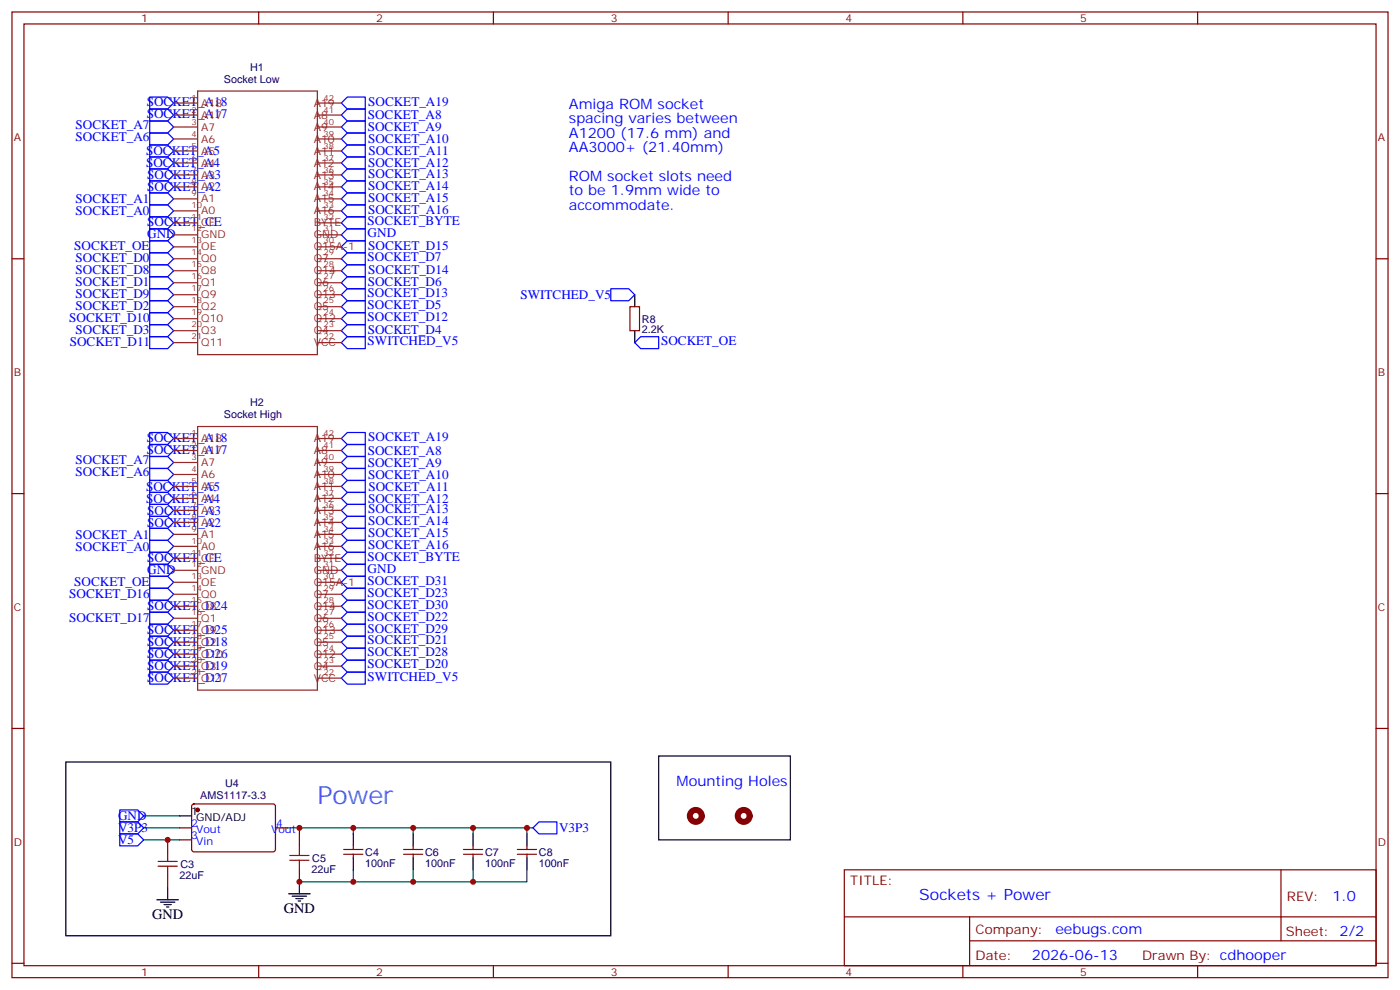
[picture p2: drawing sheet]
<svg xmlns="http://www.w3.org/2000/svg" width="412mm" height="292mm" viewBox="0 0 412 292" stroke-linecap="round" stroke-linejoin="round" font-family="sans-serif">
<g fill="none" stroke="#870000" stroke-width=".35">
<path d="M3.5 3.5h405.4v284.4h-405.4zM7.1 7.1h398.2v277.2h-398.2zM76.2 3.5v3.6M145.3 3.5v3.6M214.5 3.5v3.6M283.6 3.5v3.6M352.8 3.5v3.6M3.5 76.2h3.6M405.3 76.2h3.6M185.6 90.3h2.8v7.1h-2.8zM3.5 145.3h3.6M405.3 145.3h3.6"/>
<path d="M3.5 214.5h3.6M405.3 214.5h3.6M56.7 236.9l.4-.2 23.6 .1 .4 .6v13l-.7 .4h-23.5l-.5-.7v-12.7zM49.4 247.3v3.5M49.4 257.9v3.5M52.9 243.8h3.5M52.9 247.3h3.5M81.1 243.8h3.6M88.2 245.5v3.6M88.2 256.1v3.5M101.2 250.1h5.7M101.2 251.5h5.7"/>
<path d="M104.1 249.1v1M104.1 251.5v1.1M118.9 250.1h5.6M118.9 251.5h5.6M121.7 249.1v1M121.7 251.5v1.1M136.5 250.1h5.7M136.5 251.5h5.7M139.3 249.1v1M139.3 251.5v1.1M152.4 250.1h5.6M152.4 251.5h5.6"/>
<path d="M155.2 249.1v1M155.2 251.5v1.1M248.7 256.1h156.6v28.2h-156.6zM377.3 256.1v20.9M248.7 270h156.5M285.6 277h119.6M285.6 270v14.1M3.5 283.6h3.6M76.2 284.3v3.6M145.3 284.3v3.6M214.5 284.3v3.6M283.6 284.3v3.6"/>
<path d="M352.8 284.3v3.6M405.3 283.6h3.6"/>
</g>
<g fill="none" stroke="#00f" stroke-width=".35">
<path d="M44.1 39.2h5.3l1.8 1.7-1.8 1.8h-5.3zM44.1 35.6h5.3l1.8 1.8-1.8 1.8h-5.3zM44.1 28.6h5.3l1.8 1.7-1.8 1.8h-5.3zM44.1 32.1h5.3l1.8 1.8-1.8 1.7h-5.3zM100.5 37.4l1.8-1.8h5.3v3.6h-5.3zM100.5 30.3l1.8-1.7h5.3v3.5h-5.3zM102.3 32.1h5.3v3.5h-5.3l-1.8-1.7zM44.1 53.3h5.3l1.8 1.7-1.8 1.8h-5.3zM44.1 42.7h5.3l1.8 1.7-1.8 1.8h-5.3zM44.1 49.7h5.3l1.8 1.8-1.8 1.8h-5.3zM44.1 46.2h5.3l1.8 1.8-1.8 1.7h-5.3zM44.1 56.8h5.3l1.8 1.8-1.8 1.7h-5.3z"/>
<path d="M100.5 40.9l1.8-1.7h5.3v3.5h-5.3zM102.3 42.7h5.3v3.5h-5.3l-1.8-1.8zM102.3 46.2h5.3v3.5h-5.3l-1.8-1.7zM102.3 56.8h5.3v3.5h-5.3l-1.8-1.7zM102.3 53.3h5.3v3.5h-5.3l-1.8-1.8zM102.3 49.7h5.3v3.6h-5.3l-1.8-1.8zM44.1 60.3h5.3l1.8 1.8-1.8 1.8h-5.3zM44.1 70.9h5.3l1.8 1.8-1.8 1.7h-5.3zM44.1 74.4h5.3l1.8 1.8-1.8 1.8h-5.3zM44.1 78h5.3l1.8 1.7-1.8 1.8h-5.3zM44.1 63.9h5.3l1.8 1.7-1.8 1.8h-5.3zM44.1 67.4h5.3l1.8 1.7-1.8 1.8h-5.3z"/>
<path d="M100.5 79.7l1.8-1.7h5.3v3.5h-5.3zM100.5 72.7l1.8-1.8h5.3v3.5h-5.3zM100.5 69.1l1.8-1.7h5.3v3.5h-5.3zM100.5 65.6l1.8-1.7h5.3v3.5h-5.3zM102.3 60.3h5.3v3.6h-5.3l-1.8-1.8zM102.3 74.4h5.3v3.6h-5.3l-1.8-1.8zM44.1 81.5h5.3l1.8 1.8-1.8 1.7h-5.3zM44.1 88.5h5.3l1.8 1.8-1.8 1.8h-5.3zM44.1 95.6h5.3l1.8 1.8-1.8 1.7h-5.3zM44.1 85h5.3l1.8 1.8-1.8 1.7h-5.3zM44.1 92.1h5.3l1.8 1.7-1.8 1.8h-5.3zM44.1 99.1h5.3l1.8 1.8-1.8 1.8h-5.3z"/>
<path d="M100.5 97.4l1.8-1.8h5.3v3.5h-5.3zM100.5 90.3l1.8-1.8h5.3v3.6h-5.3zM100.5 83.3l1.8-1.8h5.3v3.5h-5.3zM100.5 93.8l1.8-1.7h5.3v3.5h-5.3zM100.5 86.8l1.8-1.8h5.3v3.5h-5.3zM179.9 85h5.3l1.8 1.8-1.8 1.7h-5.3zM100.5 100.9l1.8-1.8h5.3v3.6h-5.3zM187 100.9l1.7-1.8h5.3v3.6h-5.3zM44.1 130.9h5.3l1.8 1.7-1.8 1.8h-5.3zM44.1 127.4h5.3l1.8 1.7-1.8 1.8h-5.3zM44.1 134.4h5.3l1.8 1.8-1.8 1.7h-5.3zM44.1 137.9h5.3l1.8 1.8-1.8 1.8h-5.3z"/>
<path d="M100.5 139.7l1.8-1.8h5.3v3.6h-5.3zM100.5 136.2l1.8-1.8h5.3v3.5h-5.3zM100.5 132.6l1.8-1.7h5.3v3.5h-5.3zM102.3 127.4h5.3v3.5h-5.3l-1.8-1.8zM44.1 159.1h5.3l1.8 1.8-1.8 1.7h-5.3zM44.1 155.6h5.3l1.8 1.7-1.8 1.8h-5.3zM44.1 145h5.3l1.8 1.8-1.8 1.7h-5.3zM44.1 148.5h5.3l1.8 1.8-1.8 1.7h-5.3zM44.1 141.5h5.3l1.8 1.7-1.8 1.8h-5.3zM44.1 152h5.3l1.8 1.8-1.8 1.8h-5.3zM100.5 157.3l1.8-1.7h5.3v3.5h-5.3zM102.3 148.5h5.3v3.5h-5.3l-1.8-1.7z"/>
<path d="M102.3 152h5.3v3.6h-5.3l-1.8-1.8zM102.3 159.1h5.3v3.5h-5.3l-1.8-1.7zM102.3 145h5.3v3.5h-5.3l-1.8-1.7zM102.3 141.5h5.3v3.5h-5.3l-1.8-1.8zM44.1 176.7h5.3l1.8 1.8-1.8 1.8h-5.3zM44.1 173.2h5.3l1.8 1.8-1.8 1.7h-5.3zM44.1 169.7h5.3l1.8 1.7-1.8 1.8h-5.3zM44.1 162.6h5.3l1.8 1.8-1.8 1.8h-5.3zM44.1 166.2h5.3l1.8 1.7-1.8 1.8h-5.3zM100.5 175l1.8-1.8h5.3v3.5h-5.3zM100.5 167.9l1.8-1.7h5.3v3.5h-5.3zM100.5 164.4l1.8-1.8h5.3v3.6h-5.3z"/>
<path d="M102.3 169.7h5.3v3.5h-5.3l-1.8-1.8zM102.3 176.7h5.3v3.6h-5.3l-1.8-1.8zM44.1 197.9h5.3l1.8 1.8-1.8 1.7h-5.3zM44.1 190.9h5.3l1.8 1.7-1.8 1.8h-5.3zM44.1 183.8h5.3l1.8 1.8-1.8 1.7h-5.3zM44.1 194.4h5.3l1.8 1.7-1.8 1.8h-5.3zM44.1 187.3h5.3l1.8 1.8-1.8 1.8h-5.3zM44.1 180.3h5.3l1.8 1.7-1.8 1.8h-5.3zM100.5 185.6l1.8-1.8h5.3v3.5h-5.3zM100.5 192.6l1.8-1.7h5.3v3.5h-5.3zM100.5 182l1.8-1.7h5.3v3.5h-5.3zM100.5 196.1l1.8-1.7h5.3v3.5h-5.3z"/>
<path d="M100.5 189.1l1.8-1.8h5.3v3.6h-5.3zM100.5 199.7l1.8-1.8h5.3v3.5h-5.3zM35.3 238.5h5.3l1.7 1.7-1.7 1.8h-5.3zM35.3 242h5.3l1.7 1.8-1.7 1.7h-5.3zM35.3 245.5h5.3l1.7 1.8-1.7 1.8h-5.3zM157 243.8l1.7-1.8h5.3v3.5h-5.3z"/>
</g>
<g fill="none" stroke="#000" stroke-width=".35">
<path d="M187 86.8v3.5M187 97.4v3.5M19.4 224.4h160.5v51.1h-160.5zM194 222.6h38.8v24.7h-38.8zM52.9 240.2h3.5M88.2 259.6v3.6M104.1 245.5v3.6M104.1 252.6v3.5M121.7 245.5v3.6M121.7 252.6v3.5M139.3 245.5v3.6M139.3 252.6v3.5"/>
<path d="M155.2 245.5v3.6M155.2 252.6v3.5M46.2 264.9h6.4M47.3 265.6h4.2M48.3 266.3h2.1M49 267.1h.7M49.4 261.4v3.5M85 263.2h6.4M86.1 263.9h4.2M87.1 264.6h2.2M87.8 265.3h.7"/>
</g>
<g fill="none" stroke="#8c2424" stroke-width=".35">
<path d="M51.2 30.3h7M51.2 33.9h7M51.2 37.4h7M58.2 26.8h35.3v77.6h-35.3zM93.5 30.3h7M93.5 33.9h7M93.5 37.4h7M51.2 40.9h7M51.2 44.4h7M51.2 48h7M51.2 51.5h7M51.2 55h7"/>
<path d="M51.2 58.6h7M93.5 40.9h7M93.5 44.4h7M93.5 48h7M93.5 51.5h7M93.5 55h7M93.5 58.6h7M51.2 62.1h7M51.2 65.6h7M51.2 69.1h7M51.2 72.7h7M51.2 76.2h7"/>
<path d="M51.2 79.7h7M93.5 62.1h7M93.5 65.6h7M93.5 69.1h7M93.5 72.7h7M93.5 76.2h7M93.5 79.7h7M51.2 83.3h7M51.2 86.8h7M51.2 90.3h7M51.2 93.8h7M51.2 97.4h7"/>
<path d="M93.5 83.3h7M93.5 86.8h7M93.5 90.3h7M93.5 93.8h7M93.5 97.4h7M51.2 100.9h7M93.5 100.9h7M51.2 129.1h7M51.2 132.6h7M51.2 136.2h7M51.2 139.7h7M58.2 125.6h35.3v77.6h-35.3z"/>
<path d="M93.5 129.1h7M93.5 132.6h7M93.5 136.2h7M93.5 139.7h7M51.2 143.2h7M51.2 146.8h7M51.2 150.3h7M51.2 153.8h7M51.2 157.3h7M93.5 143.2h7M93.5 146.8h7M93.5 150.3h7"/>
<path d="M93.5 153.8h7M93.5 157.3h7M51.2 160.9h7M51.2 164.4h7M51.2 167.9h7M51.2 171.4h7M51.2 175h7M51.2 178.5h7M93.5 160.9h7M93.5 164.4h7M93.5 167.9h7M93.5 171.4h7"/>
<path d="M93.5 175h7M93.5 178.5h7M51.2 182h7M51.2 185.6h7M51.2 189.1h7M51.2 192.6h7M51.2 196.1h7M51.2 199.7h7M93.5 182h7M93.5 185.6h7M93.5 189.1h7M93.5 192.6h7"/>
<path d="M93.5 196.1h7M93.5 199.7h7"/>
</g>
<g fill="none" stroke="#008700" stroke-width=".35">
<path d="M42.3 247.3h10.6M42.3 243.8h10.6M42.3 240.2h10.6M84.7 243.8h72.3M88.2 243.8v1.7M104.1 243.8v1.7M104.1 256.1v3.5M121.7 256.1v3.5h-33.5M121.7 243.8v1.7M139.3 256.1v3.5h-17.6M139.3 243.8v1.7M155.2 256.1v3.5h-15.9"/>
<path d="M155.2 243.8v1.7"/>
</g>
<path d="M46.6 255.1h5.6M46.6 253.6h5.6M49.4 250.8v2.8M49.4 255.1v2.8M85.4 253.3h5.6M85.4 251.9h5.6M88.2 249.1v2.8M88.2 253.3v2.8" fill="none" stroke="#a10000" stroke-width=".35"/>
<circle cx="58.2" cy="238.5" r=".53" fill="#870000" stroke="#870000" stroke-width=".35"/>
<path d="M206.7 240.2a1.76 1.76 0 0 0-2.6-1.5 1.76 1.76 0 0 0-.1 3 1.76 1.76 0 0 0 2.7-1.3M220.8 240.2a1.76 1.76 0 0 0-2.6-1.5 1.76 1.76 0 0 0-.1 3 1.76 1.76 0 0 0 2.7-1.3" fill="none" stroke="#850000" stroke-width="1.8"/>
<g fill="#c00">
<circle cx="104.1" cy="259.6" r=".88"/>
<circle cx="88.2" cy="259.6" r=".88"/>
<circle cx="121.7" cy="259.6" r=".88"/>
<circle cx="104.1" cy="243.8" r=".88"/>
<circle cx="121.7" cy="243.8" r=".88"/>
<circle cx="139.3" cy="243.8" r=".88"/>
<circle cx="88.2" cy="243.8" r=".88"/>
<circle cx="49.4" cy="247.3" r=".88"/>
<circle cx="155.2" cy="243.8" r=".88"/>
<circle cx="139.3" cy="259.6" r=".88"/>
</g>
<text font-size="7.4" fill="#09f" x="93.5" y="236.7">Power</text>
<text font-size="4.6" fill="#00f" x="270.8" y="265.1">Sockets + Power</text>
<g font-size="4.2" fill="#00f">
<text x="167.6" y="32.1">Amiga ROM socket</text>
<text x="167.6" y="36.3">spacing varies between</text>
<text x="167.6" y="40.6">A1200 (17.6 mm) and</text>
<text x="167.6" y="44.8">AA3000+ (21.40mm)</text>
<text x="167.6" y="53.3">ROM socket slots need</text>
<text x="167.6" y="57.5">to be 1.9mm wide to</text>
<text x="167.6" y="61.7">accommodate.</text>
<text x="199.3" y="231.4">Mounting Holes</text>
<text x="392.5" y="265.4">1.0</text>
<text x="310.9" y="274.9">eebugs.com</text>
<text x="304" y="282.7">2026-06-13</text>
</g>
<g font-size="4.2">
<text x="83.6" y="268.8">GND</text>
<text x="44.8" y="270.6">GND</text>
</g>
<g font-size="3.9" fill="#00f">
<text x="43.2" y="31.2">SOCKET_A18</text>
<text x="43.2" y="34.8">SOCKET_A17</text>
<text x="108.3" y="35.1">SOCKET_A8</text>
<text x="108.5" y="31.2">SOCKET_A19</text>
<text x="22.3" y="41.4">SOCKET_A6</text>
<text x="22.3" y="37.8">SOCKET_A7</text>
<text x="108.3" y="38.6">SOCKET_A9</text>
<text x="43" y="45.7">SOCKET_A5</text>
<text x="108.4" y="42.2">SOCKET_A10</text>
<text x="108.5" y="45.7">SOCKET_A11</text>
<text x="43" y="49.2">SOCKET_A4</text>
<text x="43.4" y="52.7">SOCKET_A3</text>
<text x="108.4" y="49.2">SOCKET_A12</text>
<text x="108.5" y="52.4">SOCKET_A13</text>
<text x="22.3" y="59.9">SOCKET_A1</text>
<text x="43.4" y="56.3">SOCKET_A2</text>
<text x="108.5" y="59.4">SOCKET_A15</text>
<text x="108.5" y="55.9">SOCKET_A14</text>
<text x="22.3" y="63.4">SOCKET_A0</text>
<text x="108.4" y="63">SOCKET_A16</text>
<text x="43.4" y="66.6">SOCKET_CE</text>
<text x="43.4" y="70.2">GND</text>
<text x="108.3" y="69.8">GND</text>
<text x="108.3" y="66.3">SOCKET_BYTE</text>
<text x="21.9" y="73.7">SOCKET_OE</text>
<text x="22.3" y="77.2">SOCKET_D0</text>
<text x="108.3" y="76.9">SOCKET_D7</text>
<text x="108.5" y="73.5">SOCKET_D15</text>
<text x="22.3" y="80.7">SOCKET_D8</text>
<text x="108.5" y="80.6">SOCKET_D14</text>
<text x="22.3" y="84.3">SOCKET_D1</text>
<text x="22.3" y="87.8">SOCKET_D9</text>
<text x="108.3" y="87.5">SOCKET_D13</text>
<text x="108.3" y="84.1">SOCKET_D6</text>
<text x="153.3" y="87.9">SWITCHED_V5</text>
<text x="20.4" y="94.9">SOCKET_D10</text>
<text x="22.3" y="91.3">SOCKET_D2</text>
<text x="108.3" y="91">SOCKET_D5</text>
<text x="108.3" y="94.5">SOCKET_D12</text>
<text x="20.5" y="101.9">SOCKET_D11</text>
<text x="22.3" y="98.4">SOCKET_D3</text>
<text x="108.3" y="101.6">SWITCHED_V5</text>
<text x="108.3" y="98.2">SOCKET_D4</text>
<text x="194.7" y="101.7">SOCKET_OE</text>
<text x="43.2" y="130">SOCKET_A18</text>
<text x="108.5" y="130">SOCKET_A19</text>
<text x="22.3" y="136.6">SOCKET_A7</text>
<text x="43.2" y="133.5">SOCKET_A17</text>
<text x="108.3" y="137.4">SOCKET_A9</text>
<text x="108.3" y="133.9">SOCKET_A8</text>
<text x="22.3" y="140.2">SOCKET_A6</text>
<text x="108.4" y="140.9">SOCKET_A10</text>
<text x="43" y="148">SOCKET_A4</text>
<text x="43" y="144.5">SOCKET_A5</text>
<text x="108.4" y="148">SOCKET_A12</text>
<text x="108.5" y="144.5">SOCKET_A11</text>
<text x="43.4" y="151.5">SOCKET_A3</text>
<text x="43.4" y="155.1">SOCKET_A2</text>
<text x="108.5" y="151.1">SOCKET_A13</text>
<text x="108.5" y="154.7">SOCKET_A14</text>
<text x="22.3" y="158.7">SOCKET_A1</text>
<text x="108.4" y="161.8">SOCKET_A16</text>
<text x="108.5" y="158.2">SOCKET_A15</text>
<text x="22.3" y="162.2">SOCKET_A0</text>
<text x="43.4" y="165.4">SOCKET_CE</text>
<text x="108.3" y="165.1">SOCKET_BYTE</text>
<text x="21.9" y="172.5">SOCKET_OE</text>
<text x="43.4" y="168.9">GND</text>
<text x="108.3" y="168.6">GND</text>
<text x="108.3" y="172.1">SOCKET_D31</text>
<text x="20.4" y="176.1">SOCKET_D16</text>
<text x="43.4" y="179.5">SOCKET_D24</text>
<text x="108.3" y="179.2">SOCKET_D30</text>
<text x="108.3" y="175.7">SOCKET_D23</text>
<text x="20.4" y="183.2">SOCKET_D17</text>
<text x="108.3" y="182.7">SOCKET_D22</text>
<text x="43.4" y="186.6">SOCKET_D25</text>
<text x="43.4" y="190.1">SOCKET_D18</text>
<text x="108.3" y="186.2">SOCKET_D29</text>
<text x="108.3" y="189.8">SOCKET_D21</text>
<text x="43.4" y="193.6">SOCKET_D26</text>
<text x="43.4" y="197.2">SOCKET_D19</text>
<text x="108.3" y="193.3">SOCKET_D28</text>
<text x="108.3" y="196.8">SOCKET_D20</text>
<text x="43.4" y="200.7">SOCKET_D27</text>
<text x="108.3" y="200.5">SWITCHED_V5</text>
<text x="34.8" y="241.5">GND</text>
<text x="34.8" y="245">V3P3</text>
<text x="164.7" y="244.9">V3P3</text>
<text x="34.8" y="248.5">V5</text>
</g>
<g font-size="3.9" fill="#800">
<text x="250.5" y="260.7">TITLE:</text>
<text x="379.1" y="265.4">REV:</text>
<text x="287.4" y="274.9">Company:</text>
<text x="378.7" y="275.5">Sheet: 2/2</text>
<text x="287.4" y="282.6">Date:</text>
<text x="336.4" y="282.7">Drawn By: cdhooper</text>
</g>
<g font-size="3.2" fill="#800">
<text x="41.6" y="6.5">1</text>
<text x="110.8" y="6.5">2</text>
<text x="179.9" y="6.5">3</text>
<text x="249.1" y="6.5">4</text>
<text x="318.2" y="6.5">5</text>
<text x="4.1" y="41.6">A</text>
<text x="405.9" y="41.6">A</text>
<text x="4.1" y="110.8">B</text>
<text x="405.9" y="110.8">B</text>
<text x="4.1" y="179.9">C</text>
<text x="405.9" y="179.9">C</text>
<text x="4.1" y="249.1">D</text>
<text x="405.9" y="249.1">D</text>
<text x="41.6" y="287.3">1</text>
<text x="110.8" y="287.3">2</text>
<text x="179.9" y="287.3">3</text>
<text x="249.1" y="287.3">4</text>
<text x="318.2" y="287.3">5</text>
</g>
<g font-size="3.2" fill="#000080">
<text x="73.7" y="20.9">H1</text>
<text x="66" y="24.3">Socket Low</text>
<text x="189.1" y="95">R8</text>
<text x="189.1" y="98.2">2.2K</text>
<text x="73.7" y="119.7">H2</text>
<text x="66" y="123.1">Socket High</text>
<text x="66.3" y="231.8">U4</text>
<text x="59" y="235.4">AMS1117-3.3</text>
<text x="107.6" y="252">C4</text>
<text x="125.2" y="252">C6</text>
<text x="142.9" y="252">C7</text>
<text x="158.7" y="252">C8</text>
<text x="53.2" y="255.5">C3</text>
<text x="91.7" y="256.9">22uF</text>
<text x="92" y="253.7">C5</text>
<text x="107.6" y="255.2">100nF</text>
<text x="125.2" y="255.2">100nF</text>
<text x="142.9" y="255.2">100nF</text>
<text x="158.7" y="255.2">100nF</text>
<text x="52.9" y="258.7">22uF</text>
</g>
<g font-size="3.2" fill="#8d2323">
<text x="59.3" y="31.4">A18</text>
<text x="59.3" y="34.9">A17</text>
<text x="92.4" y="34.9">A8</text>
<text x="92.4" y="31.4">A19</text>
<text x="59.3" y="38.5">A7</text>
<text x="59.3" y="42">A6</text>
<text x="92.4" y="42">A10</text>
<text x="92.4" y="38.5">A9</text>
<text x="59.3" y="45.5">A5</text>
<text x="92.4" y="45.5">A11</text>
<text x="59.3" y="49">A4</text>
<text x="59.3" y="52.6">A3</text>
<text x="92.4" y="52.6">A13</text>
<text x="92.4" y="49">A12</text>
<text x="59.3" y="56.1">A2</text>
<text x="59.3" y="59.6">A1</text>
<text x="92.4" y="59.6">A15</text>
<text x="92.4" y="56.1">A14</text>
<text x="59.3" y="63.1">A0</text>
<text x="92.4" y="63.1">A16</text>
<text x="59.3" y="66.7">CE</text>
<text x="59.3" y="70.2">GND</text>
<text x="92.4" y="70.2">GND</text>
<text x="92.4" y="66.7">BYTE</text>
<text x="59.3" y="73.7">OE</text>
<text x="59.3" y="77.3">Q0</text>
<text x="92.4" y="77.3">Q7</text>
<text x="92.4" y="73.7">Q15A-1</text>
<text x="59.3" y="80.8">Q8</text>
<text x="92.4" y="80.8">Q14</text>
<text x="59.3" y="84.3">Q1</text>
<text x="59.3" y="87.8">Q9</text>
<text x="92.4" y="87.8">Q13</text>
<text x="92.4" y="84.3">Q6</text>
<text x="59.3" y="91.4">Q2</text>
<text x="59.3" y="94.9">Q10</text>
<text x="92.4" y="94.9">Q12</text>
<text x="92.4" y="91.4">Q5</text>
<text x="59.3" y="98.4">Q3</text>
<text x="59.3" y="102">Q11</text>
<text x="92.4" y="102">VCC</text>
<text x="92.4" y="98.4">Q4</text>
<text x="59.3" y="130.2">A18</text>
<text x="92.4" y="130.2">A19</text>
<text x="59.3" y="133.7">A17</text>
<text x="59.3" y="137.2">A7</text>
<text x="92.4" y="137.2">A9</text>
<text x="92.4" y="133.7">A8</text>
<text x="59.3" y="140.8">A6</text>
<text x="92.4" y="140.8">A10</text>
<text x="59.3" y="144.3">A5</text>
<text x="59.3" y="147.8">A4</text>
<text x="92.4" y="147.8">A12</text>
<text x="92.4" y="144.3">A11</text>
<text x="59.3" y="151.3">A3</text>
<text x="59.3" y="154.9">A2</text>
<text x="92.4" y="154.9">A14</text>
<text x="92.4" y="151.3">A13</text>
<text x="59.3" y="158.4">A1</text>
<text x="59.3" y="161.9">A0</text>
<text x="92.4" y="161.9">A16</text>
<text x="92.4" y="158.4">A15</text>
<text x="59.3" y="165.5">CE</text>
<text x="92.4" y="165.5">BYTE</text>
<text x="59.3" y="169">GND</text>
<text x="59.3" y="172.5">OE</text>
<text x="92.4" y="172.5">Q15A-1</text>
<text x="92.4" y="169">GND</text>
<text x="59.3" y="176">Q0</text>
<text x="59.3" y="179.6">Q8</text>
<text x="92.4" y="179.6">Q14</text>
<text x="92.4" y="176">Q7</text>
<text x="59.3" y="183.1">Q1</text>
<text x="92.4" y="183.1">Q6</text>
<text x="59.3" y="186.6">Q9</text>
<text x="59.3" y="190.1">Q2</text>
<text x="92.4" y="190.1">Q5</text>
<text x="92.4" y="186.6">Q13</text>
<text x="59.3" y="193.7">Q10</text>
<text x="59.3" y="197.2">Q3</text>
<text x="92.4" y="197.2">Q4</text>
<text x="92.4" y="193.7">Q12</text>
<text x="59.3" y="200.7">Q11</text>
<text x="92.4" y="200.7">VCC</text>
</g>
<g font-size="3.2">
<text x="56.3" y="239.9">1</text>
<text x="57.7" y="241.7">GND/ADJ</text>
</g>
<g font-size="3.2" fill="#00f">
<text x="56.3" y="243.4">2</text>
<text x="57.7" y="245.2">Vout</text>
<text x="79.8" y="245.2">Vout</text>
<text x="81.3" y="243.4">4</text>
<text x="56.3" y="246.9">3</text>
<text x="57.7" y="248.7">Vin</text>
</g>
<g font-size="2.5" fill="#8d2323">
<text x="56.4" y="29.6">1</text>
<text x="95.2" y="29.6">42</text>
<text x="56.4" y="33.2">2</text>
<text x="95.2" y="33.2">41</text>
<text x="56.4" y="36.7">3</text>
<text x="56.4" y="40.2">4</text>
<text x="95.2" y="36.7">40</text>
<text x="95.2" y="40.2">39</text>
<text x="56.4" y="43.7">5</text>
<text x="56.4" y="47.3">6</text>
<text x="95.2" y="43.7">38</text>
<text x="95.2" y="47.3">37</text>
<text x="56.4" y="50.8">7</text>
<text x="95.2" y="50.8">36</text>
<text x="56.4" y="54.3">8</text>
<text x="56.4" y="57.9">9</text>
<text x="95.2" y="54.3">35</text>
<text x="95.2" y="57.9">34</text>
<text x="56.4" y="61.4">10</text>
<text x="56.4" y="64.9">11</text>
<text x="95.2" y="61.4">33</text>
<text x="95.2" y="64.9">32</text>
<text x="56.4" y="68.1">12</text>
<text x="56.4" y="71.6">13</text>
<text x="95.2" y="68.1">31</text>
<text x="95.2" y="71.6">30</text>
<text x="56.4" y="75.1">14</text>
<text x="95.2" y="75.1">29</text>
<text x="56.4" y="78.7">15</text>
<text x="56.4" y="82.2">16</text>
<text x="95.2" y="78.7">28</text>
<text x="95.2" y="82.2">27</text>
<text x="56.4" y="85.7">17</text>
<text x="56.4" y="89.3">18</text>
<text x="95.2" y="85.7">26</text>
<text x="95.2" y="89.3">25</text>
<text x="56.4" y="92.8">19</text>
<text x="95.2" y="92.8">24</text>
<text x="56.4" y="96.3">20</text>
<text x="56.4" y="99.8">21</text>
<text x="95.2" y="96.3">23</text>
<text x="95.2" y="99.8">22</text>
<text x="56.4" y="128.4">1</text>
<text x="56.4" y="131.9">2</text>
<text x="95.2" y="128.4">42</text>
<text x="95.2" y="131.9">41</text>
<text x="56.4" y="135.5">3</text>
<text x="95.2" y="135.5">40</text>
<text x="56.4" y="139">4</text>
<text x="56.4" y="142.5">5</text>
<text x="95.2" y="139">39</text>
<text x="95.2" y="142.5">38</text>
<text x="56.4" y="146">6</text>
<text x="56.4" y="149.6">7</text>
<text x="95.2" y="146">37</text>
<text x="95.2" y="149.6">36</text>
<text x="56.4" y="153.1">8</text>
<text x="95.2" y="153.1">35</text>
<text x="56.4" y="156.6">9</text>
<text x="56.4" y="160.2">10</text>
<text x="95.2" y="156.6">34</text>
<text x="95.2" y="160.2">33</text>
<text x="56.4" y="163.7">11</text>
<text x="56.4" y="166.9">12</text>
<text x="95.2" y="163.7">32</text>
<text x="95.2" y="166.9">31</text>
<text x="56.4" y="170.4">13</text>
<text x="56.4" y="173.9">14</text>
<text x="95.2" y="170.4">30</text>
<text x="95.2" y="173.9">29</text>
<text x="56.4" y="177.4">15</text>
<text x="95.2" y="177.4">28</text>
<text x="56.4" y="181">16</text>
<text x="56.4" y="184.5">17</text>
<text x="95.2" y="181">27</text>
<text x="95.2" y="184.5">26</text>
<text x="56.4" y="188">18</text>
<text x="56.4" y="191.6">19</text>
<text x="95.2" y="188">25</text>
<text x="95.2" y="191.6">24</text>
<text x="56.4" y="195.1">20</text>
<text x="95.2" y="195.1">23</text>
<text x="56.4" y="198.6">21</text>
<text x="95.2" y="198.6">22</text>
</g>
</svg>
